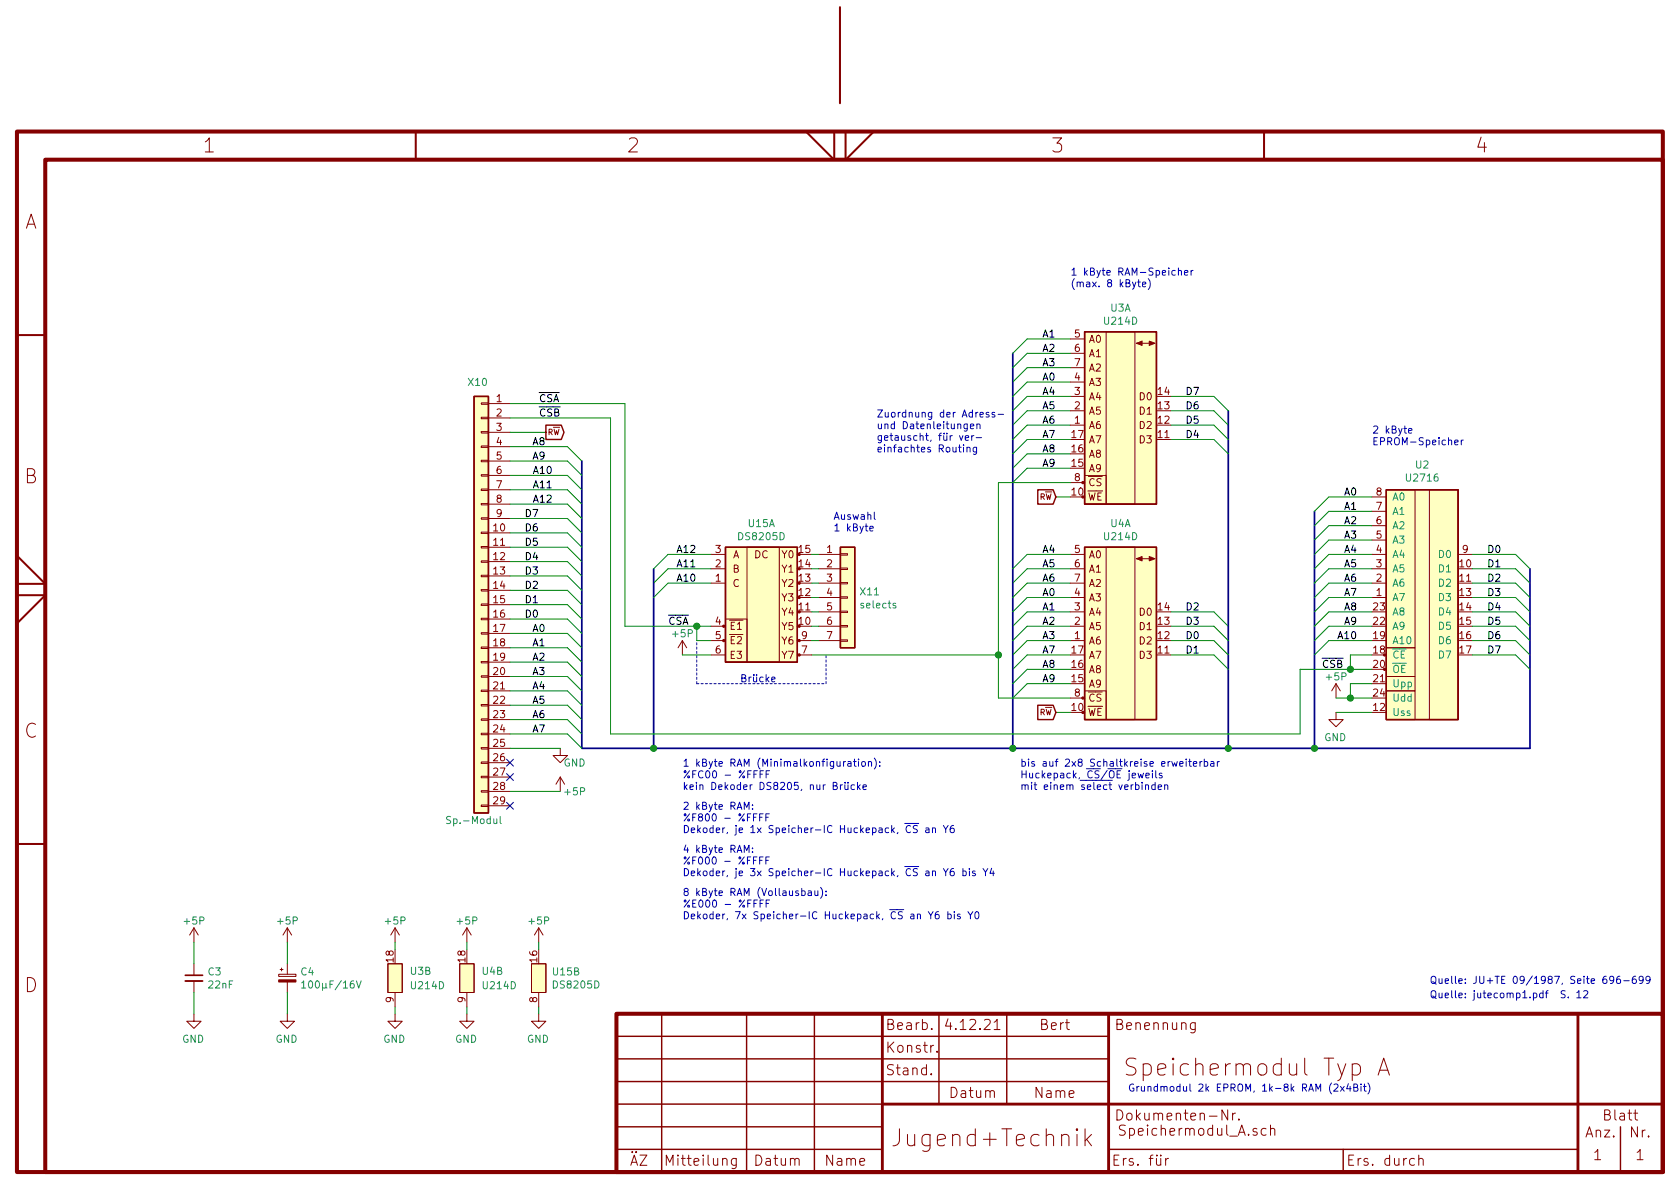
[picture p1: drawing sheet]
<svg xmlns="http://www.w3.org/2000/svg" width="297mm" height="210mm" viewBox="0 0 297 210" stroke-linecap="round" stroke-linejoin="round" font-family="sans-serif">
<path d="M3 23.3h291v184h-291zM8 28.2h286v179.1h-286zM109 179.3h185v28h-185z" fill="none" stroke="#840000" stroke-width=".71"/>
<path d="M148.5 1.3v17M73.5 23.3v4.9M142.5 23.3l5 5v-5M149.5 23.3v5l5-5M223.5 23.3v5M3 59.3h5M3 98.3l5 4.9h-5M3 105.3h5l-5 5M3 149.2h5" fill="none" stroke="#840000" stroke-width=".36"/>
<g fill="none" stroke="#840000" stroke-width=".18">
<path d="M189.2 59.9h2.6M195.6 58.7h5.1v30.4h-5.1zM85.1 78.9h1.3v.2h-1.3zM85.1 76.3h1.3v.3h-1.3zM85.1 73.8h1.3v.2h-1.3zM85.1 71.2h1.3v.3h-1.3zM86.4 71.4h3.8M86.4 73.9h3.8M86.4 76.4h3.8M86.4 79h3.8M189.2 75.2h2.6M189.2 72.6h2.6"/>
<path d="M189.2 70.1h2.6M189.2 67.6h2.6M189.2 62.5h2.6M189.2 65h2.6M201.9 60.7h1.3M85.1 81.4h1.3v.3h-1.3zM85.1 99.2h1.3v.2h-1.3zM85.1 96.6h1.3v.3h-1.3zM85.1 94.1h1.3v.3h-1.3zM85.1 91.6h1.3v.2h-1.3zM85.1 89h1.3v.3h-1.3zM85.1 86.5h1.3v.2h-1.3z"/>
<path d="M85.1 83.9h1.3v.3h-1.3zM86.4 94.2h3.8M86.4 96.8h3.8M86.4 99.3h3.8M86.4 81.5h3.8M86.4 84.1h3.8M86.4 86.6h3.8M86.4 89.1h3.8M86.4 91.7h3.8M125.7 98h2.6M132.1 96.8h5.7v20.3h-5.7zM144.8 98h3.8"/>
<path d="M148.6 97.9h1.3v.3h-1.3zM189.2 98h2.6M189.2 85.3h2.6M191.8 84.1h3.8v5h-3.8zM195.6 96.8h5.1v30.4h-5.1zM201.9 98.8h1.3M242.6 98h2.5M242.6 95.5h2.5M242.6 93h2.5M242.6 90.4h2.5M242.6 87.9h2.5M245.1 86.6h5.1v27.9h-5.1z"/>
<path d="M252.7 86.6h5.1v40.6h-5.1zM257.8 98h2.5M85.1 111.9h1.3v.2h-1.3zM85.1 114.4h1.3v.3h-1.3zM85.1 117h1.3v.2h-1.3zM85.1 119.5h1.3v.3h-1.3zM85.1 109.3h1.3v.3h-1.3zM85.1 104.3h1.3v.2h-1.3zM85.1 101.7h1.3v.3h-1.3zM85.1 106.8h1.3v.3h-1.3zM86.4 101.8h3.8M86.4 104.4h3.8"/>
<path d="M86.4 106.9h3.8M86.4 109.5h3.8M86.4 112h3.8M86.4 114.5h3.8M86.4 117.1h3.8M86.4 119.6h3.8M120.6 113.3l.8 1.2M120.6 113.3v2.5M120.6 113.3l-.7 1.2M125.7 100.6h2.6M125.7 103.1h2.6M125.7 110.7h2.6"/>
<path d="M125.7 113.3h2.6M125.7 115.8h2.6M128.3 109.5h3.8v7.6h-3.8zM141 113.3h2.5M141 115.8h2.5M144.8 100.6h3.8M144.8 103.1h3.8M144.8 105.7h3.8M144.8 108.2h3.8M144.8 110.7h3.8M144.8 113.3h3.8M148.6 110.6h1.3v.3h-1.3z"/>
<path d="M148.6 113.2h1.3v.2h-1.3zM148.6 108.1h1.3v.2h-1.3zM148.6 103h1.3v.2h-1.3zM148.6 100.5h1.3v.2h-1.3zM148.6 105.5h1.3v.3h-1.3zM189.2 100.6h2.6M189.2 103.1h2.6M189.2 105.7h2.6M189.2 108.2h2.6M189.2 110.7h2.6M189.2 113.3h2.6M242.6 100.6h2.5"/>
<path d="M242.6 103.1h2.5M242.6 105.7h2.5M245.1 119.6h5.1v2.6h-5.1zM245.1 114.5h5.1v5.1h-5.1zM85.1 134.7h1.3v.3h-1.3zM85.1 137.3h1.3v.2h-1.3zM85.1 139.8h1.3v.3h-1.3zM85.1 122h1.3v.3h-1.3zM85.1 124.6h1.3v.2h-1.3zM85.1 127.1h1.3v.3h-1.3zM85.1 129.7h1.3v.2h-1.3zM85.1 132.2h1.3v.3h-1.3z"/>
<path d="M86.4 122.2h3.8M86.4 124.7h3.8M86.4 127.2h3.8M86.4 129.8h3.8M86.4 132.3h3.8M86.4 134.9h3.8M86.4 137.4h3.8M86.4 139.9h3.8M99.1 132.3v1.3h-1.3l1.3 1.3 1.2-1.3h-1.2M99.1 137.4l.7 1.3M99.1 137.4v2.5M99.1 137.4l-.8 1.3"/>
<path d="M189.2 123.4h2.6M191.8 122.2h3.8v5h-3.8zM236.2 126v1.2h-1.3l1.3 1.3 1.3-1.3h-1.3M236.2 120.9l.8 1.3M236.2 120.9v2.5M236.2 120.9l-.7 1.3M245.1 122.2h5.1v5h-5.1zM85.1 142.4h1.3v.2h-1.3zM86.4 142.5h3.8M34.3 179.3v1.3h-1.3l1.3 1.3 1.3-1.3h-1.3M34.3 164.1v2.5M34.3 170.4v2.1"/>
<path d="M34.3 173.5v2M34.3 164.1l.8 1.2M34.3 164.1l-.8 1.2M49.3 172.3h3v.4h-3zM49.5 171.4h.5M49.8 171.2v.5M50.8 179.3v1.3h-1.3l1.3 1.3 1.3-1.3h-1.3M50.8 164.1l.8 1.2M50.8 164.1v2.5M50.8 170.4v1.9M50.8 173.7v1.8M50.8 164.1l-.8 1.2"/>
<path d="M68.6 170.4h2.5v5.1h-2.5zM69.8 179.3v1.3h-1.2l1.2 1.3 1.3-1.3h-1.3M69.8 164.1l.8 1.2M69.8 164.1v2.5M69.8 175.5v2.5M69.8 164.1l-.7 1.2M81.3 170.4h2.5v5.1h-2.5zM82.5 179.3v1.3h-1.2l1.2 1.3 1.3-1.3h-1.3M82.5 164.1l.8 1.2M82.5 164.1v2.5M82.5 175.5v2.5M82.5 164.1l-.7 1.2"/>
<path d="M94 170.4h2.5v5.1h-2.5zM95.2 179.3v1.3h-1.2l1.2 1.3 1.3-1.3h-1.3M95.2 164.1l.8 1.2M95.2 164.1v2.5M95.2 175.5v2.5M95.2 164.1l-.7 1.2M164.6 189.9l.1 .1-.1 .1v-.2v.2M164.7 181.9v.2l-.1-.1 .1-.1v.2M165.7 185.9v.2M175.8 182.1h1M191.8 199.6v3M211.3 180.8v1.5a.5 .5 0 0 1-.8 .3"/>
<path d="M211.3 180.9l-.5-.1-.3 .4v.7l.3 .2 .5-.1M217.1 196.3v1.8l-1-1.8v1.8M217.9 196.8v1.3M218.4 196.8l-.3 .1-.2 .3M219 197.9v.2M223.9 199.6l-.2-.1a.56 .56 0 0 0-.7 .4v.5a.56 .56 0 0 0 .7 .4l.2-.1M224.6 199.7a.44 .44 0 0 1 .8 .1v1M224.6 199v1.8M239.1 188.3a.96 .96 0 0 1 1.3 .1l.1 .3v.8l-.1 .3a.96 .96 0 0 1-1.3 .2M243.7 190.1l1-3 1 3M243.9 189.2h1.5M130.2 204.8v1.5a.49 .49 0 0 1-.8 .3"/>
<path d="M130.2 204.9l-.2-.1a.56 .56 0 0 0-.7 .4v.5a.56 .56 0 0 0 .7 .4l.2-.1M192.1 201.5l.9 1.1M193 200.6l-1.2 1.1M206.1 204.8v1.3M206.6 204.8l-.3 .1-.2 .3M250.9 205l.2-.2 .4 .1 .1 1.2M250.9 204.3v1.8"/>
</g>
<g fill="none" stroke="#840000" stroke-width=".25">
<path d="M191.8 58.7h12.7v30.4h-12.7zM83.8 70.1h2.6v73.7h-2.6zM96.5 75.2h2.7l.5 1.2-.5 1.3h-2.7zM128.3 96.8h12.7v20.3h-12.7zM148.6 96.8h2.5v17.7h-2.5zM183.5 86.6h2.7l.5 1.3-.5 1.2h-2.7zM191.8 96.8h12.7v30.4h-12.7zM245.1 86.6h12.7v40.6h-12.7zM183.5 124.7h2.7l.5 1.3-.5 1.2h-2.7zM117 179.3v28M132 179.3v28M144 179.3v28"/>
<path d="M166 179.3v15.9M178 179.3v15.9M109 183.3h87M109 187.2h87M109 191.3h87M109 199.3h47M109 195.2h47M286.5 199.3v8M109 203.2h47M196 203.2h83M237.5 203.2v4.1"/>
</g>
<path d="M156 179.3v28M196 179.3v28M279 179.3v28M156 195.2h138" fill="none" stroke="#840000" stroke-width=".51"/>
<path d="M32.8 173.5h3" fill="none" stroke="#840000" stroke-width=".33"/>
<path d="M32.8 172.5h3" fill="none" stroke="#840000" stroke-width=".3"/>
<g fill="#ffffc2" stroke="#ffffc2" stroke-width=".18">
<path d="M148.6 96.8h2.5v17.7h-2.5z"/>
<path d="M94 170.4h2.5v5.1h-2.5z"/>
<path d="M191.8 58.7h12.7v30.4h-12.7z"/>
<path d="M191.8 96.8h12.7v30.4h-12.7z"/>
<path d="M68.6 170.4h2.5v5.1h-2.5z"/>
<path d="M81.3 170.4h2.5v5.1h-2.5z"/>
<path d="M128.3 96.8h12.7v20.3h-12.7z"/>
<path d="M83.8 70.1h2.6v73.7h-2.6z"/>
<path d="M245.1 86.6h12.7v40.6h-12.7z"/>
</g>
<path d="M158.4 106.7h-.3l-.2 .2v.1l.5 .2v.3h-.5M79.7 144.4h-.5l-.2 .1-.1 .2 .2 .2 .5 .2 .1 .3-.3 .2h-.5M88.4 144.4v1.1l.2 .1M53.3 173.8l.4-.3v1.2M53.3 174.7h.8M63 173.5l.4 1.2 .5-1.2" fill="none" stroke="#008484" stroke-width=".18"/>
<g fill="#840000" stroke="#840000" stroke-width=".18">
<path d="M200.9 60.7l1-.4v.8z"/>
<path d="M203.2 60.3l1 .4-1 .4z"/>
<path d="M200.9 98.8l1-.4v.8z"/>
<path d="M203.2 98.4l1 .4-1 .4z"/>
<path d="M49.3 173.3h3v.4h-3z"/>
<circle cx="191.5" cy="85.3" r=".2"/>
<circle cx="191.5" cy="123.4" r=".2"/>
<circle cx="128" cy="113.3" r=".2"/>
<circle cx="128" cy="110.7" r=".2"/>
<circle cx="141.3" cy="115.8" r=".2"/>
<circle cx="141.3" cy="113.3" r=".2"/>
</g>
<path d="M123.2 120.9v-7.6M123.2 120.9h22.8M146 120.9v-5.1" fill="none" stroke="#0000c2" stroke-width=".18" stroke-dasharray=".4 .4"/>
<path d="M179.1 62.5v69.8M217.2 72.6v59.7M102.9 81.5v50.8h167.6v-31.7M232.4 90.4v41.9M115.6 100.6v31.7" fill="none" stroke="#000084" stroke-width=".3"/>
<g fill="none" stroke="#008400" stroke-width=".18">
<path d="M189.2 59.9h-7.6l-2.5 2.6M90.2 73.9h17.7v55.9h122v-11.4h12.7M90.2 71.4h20.3v39.3h15.2M90.2 76.4h6.3M90.2 79h10.1l2.6 2.5M189.2 77.7h-7.6l-2.5 2.6M189.2 70.1h-7.6l-2.5 2.5M189.2 72.6h-7.6l-2.5 2.6M189.2 75.2h-7.6l-2.5 2.5M189.2 67.6h-7.6l-2.5 2.5M189.2 65h-7.6l-2.5 2.6M189.2 62.5h-7.6l-2.5 2.5"/>
<path d="M207 77.7h7.6l2.6 2.6M207 70.1h7.6l2.6 2.5M207 72.6h7.6l2.6 2.6M207 75.2h7.6l2.6 2.5M90.2 96.8h10.1l2.6 2.5M90.2 94.2h10.1l2.6 2.6M90.2 84.1h10.1l2.6 2.5M90.2 81.5h10.1l2.6 2.6M90.2 89.1h10.1l2.6 2.6M90.2 91.7h10.1l2.6 2.5M90.2 99.3h10.1l2.6 2.5M90.2 86.6h10.1l2.6 2.5"/>
<path d="M125.7 98h-7.6l-2.5 2.6M143.5 98h1.3M186.7 87.9h2.5M189.2 85.3h-12.7v38.1h12.7M189.2 98h-7.6l-2.5 2.6M189.2 80.3h-7.6l-2.5 2.5M189.2 82.8h-7.6l-2.5 2.5M242.6 98h-7.7l-2.5 2.6M242.6 87.9h-7.7l-2.5 2.5M242.6 95.5h-7.7l-2.5 2.5M242.6 90.4h-7.7l-2.5 2.6M242.6 93h-7.7l-2.5 2.5"/>
<path d="M260.3 98h7.7l2.5 2.6M90.2 109.5h10.1l2.6 2.5M90.2 114.5h10.1l2.6 2.6M90.2 119.6h10.1l2.6 2.6M90.2 101.8h10.1l2.6 2.6M90.2 104.4h10.1l2.6 2.5M90.2 106.9h10.1l2.6 2.6M90.2 112h10.1l2.6 2.5M90.2 117.1h10.1l2.6 2.5M120.6 115.8h5.1M123.2 110.7v2.6h2.5M125.7 103.1h-7.6l-2.5 2.6"/>
<path d="M125.7 100.6h-7.6l-2.5 2.5M143.5 115.8h33M143.5 103.1h1.3M143.5 100.6h1.3M143.5 113.3h1.3M143.5 108.2h1.3M143.5 110.7h1.3M143.5 105.7h1.3M189.2 115.8h-7.6l-2.5 2.6M189.2 118.4h-7.6l-2.5 2.5M189.2 103.1h-7.6l-2.5 2.6M189.2 100.6h-7.6l-2.5 2.5"/>
<path d="M189.2 113.3h-7.6l-2.5 2.5M189.2 108.2h-7.6l-2.5 2.5M189.2 110.7h-7.6l-2.5 2.6M189.2 105.7h-7.6l-2.5 2.5M207 115.8h7.6l2.6 2.6M207 113.3h7.6l2.6 2.5M207 108.2h7.6l2.6 2.5M207 110.7h7.6l2.6 2.6M242.6 115.8h-3.8v2.6M242.6 103.1h-7.7l-2.5 2.6M242.6 100.6h-7.7l-2.5 2.5M242.6 113.3h-7.7l-2.5 2.5"/>
<path d="M242.6 108.2h-7.7l-2.5 2.5M242.6 110.7h-7.7l-2.5 2.6M242.6 105.7h-7.7l-2.5 2.5M260.3 115.8h7.7l2.5 2.6M260.3 103.1h7.7l2.5 2.6M260.3 100.6h7.7l2.5 2.5M260.3 113.3h7.7l2.5 2.5M260.3 108.2h7.7l2.5 2.5M260.3 110.7h7.7l2.5 2.6M260.3 105.7h7.7l2.5 2.5M90.2 129.8h10.1l2.6 2.5M90.2 139.9h8.9"/>
<path d="M90.2 132.3h8.9M90.2 127.2h10.1l2.6 2.6M90.2 124.7h10.1l2.6 2.5M90.2 122.2h10.1l2.6 2.5M186.7 126h2.5M189.2 120.9h-7.6l-2.5 2.5M236.2 123.4h6.4M236.2 126h6.4M242.6 120.9h-3.8v2.5M34.3 166.6v3.8M34.3 175.5v3.8M50.8 166.6v3.8"/>
<path d="M50.8 175.5v3.8M69.8 166.6v1.3M69.8 178v1.3M82.5 166.6v1.3M82.5 178v1.3M95.2 166.6v1.3M95.2 178v1.3"/>
</g>
<g fill="none" stroke="#0000c2" stroke-width=".18">
<path d="M201.1 49.9h.5M201.3 49.4v1.1l.3 .2M202 50.3l.6-.1-.1-.3h-.3l-.2 .2 .1 .6h.4M203 49.3a1.47 1.47 0 0 1 0 1.9M207.8 47.9l-.4-.1-.2 .3 .1 .5h.5M208.4 47.9l.1-.1 .3 .1 .1 .8M208.4 47.4v1.3M209.4 48.2l.6-.1v-.2l-.4-.1-.2 .2 .1 .6h.5M210.6 47.8v.9M210.9 47.8l-.2 .1-.1 .2M169.6 77l.4 .9 .3-.9M170.4 78.7v.1"/>
<path d="M170.4 79.1v.8M170.7 77.4l.6-.1-.1-.2-.4-.1-.1 .2v.6h.5M171 79.2l.1-.1h.3l.1 .8M171 79.1v.8M171 75v1.1l-.2 .1h-.3M171 75h-.3l-.3 .2 .1 .6h.5M171.6 75.4l.6-.1-.1-.3h-.3l-.2 .2v.6h.5M171.8 77v.9M172.2 77l-.4 .3M172.6 77.4h1M172.7 79.1v1l-.3 .3-.3-.1M172.7 79.1h-.4l-.2 .2 .1 .6h.5"/>
<path d="M172.7 75.1l.2-.1h.3l.1 .8M172.7 75v.8M173.3 73.3l.6-.1-.1-.2-.3-.1-.2 .2v.6h.5M174.8 73l-.3-.1-.2 .2 .1 .2 .4 .1v.3h-.5M175.9 73l-.3-.1-.2 .2v.2l.5 .1v.3h-.5M176.5 73.3h.9M249 76.2l.7-.1-.1-.3h-.4l-.2 .1 .1 .6h.5M257.2 78.2l.6-.1v-.2l-.4-.1-.2 .2 .1 .6h.5M258.4 77.8v.9M258.7 77.8l-.2 .1-.1 .1M153.8 93.5l.6-.1-.1-.3h-.3l-.2 .1v.6h.5M154.6 90.6v1.1l.2 .1"/>
<path d="M134.4 136.9h.4M135 136.3h-.6v1.3M135.5 136.9h.4M136.1 136.3h-.6v1.3M136.4 120.1l.6-.1v-.2l-.4-.1-.2 .2 .1 .6h.5M147.3 139l.6-.1v-.4l-.6-.2v1.3h.5l.3-.2v-.2l-.3-.2M148.6 138.8v.8M148.9 138.8l-.3 .2M149.4 138.8v.8h.3l.2-.1M149.4 138.3v.2M149.9 134.7h.5l.1 .8M149.9 138.3v.2"/>
<path d="M149.9 138.8v.8M150.5 135h-.5l-.1 .2 .1 .3h.5M150.9 134.7h.5M151.1 134.2v1.1l.3 .2M151.1 138.8h-.4l-.2 .2 .1 .6h.5M151.6 138.3v1.3M151.7 139.1l.4 .5M151.8 134.2v.2M151.8 134.7v.8M152.1 138.8l-.5 .5M152.5 134.7h.3l.2 .1v.5l-.1 .2h-.3l-.2-.1-.1-.5zM152.6 139.2l.6-.1-.1-.3h-.3l-.2 .2 .1 .6h.4"/>
<path d="M153.5 134.8l.2-.1h.3l.1 .8M153.5 134.7v.8M154.6 134.1a1.47 1.47 0 0 1 0 1.9M155.5 135.4v.1M155.5 134.7v.1M201.2 136.7l.2 .9 .3-.6 .2 .6 .3-.9M201.9 138.3v.2M201.9 138.8v.8M202.5 138.9l.2-.1h.3l.1 .8M202.5 138.8v.8M202.6 137.1l.6-.1-.1-.2-.3-.1-.2 .2 .1 .6h.4M203.8 136.3v.1"/>
<path d="M203.8 136.7v.9M204.2 138.8h-.3l-.3 .2 .2 .6h.4M204.2 138.3v1.3M204.3 136.3v1.1l.2 .2M204.8 139.2l.6-.1-.1-.3h-.3l-.2 .2v.6h.5M205.4 136.8l-.3-.1-.1 .2v.2l.4 .1v.3h-.4M205.9 138.9l.2-.1h.3l.1 .8M205.9 138.8v.8M208.6 135.1l.6-.1-.1-.3h-.3l-.2 .1v.7h.5M209.7 134.2v.2M209.7 134.7v.8M210.2 134.7h.4"/>
<path d="M210.3 134.2v1.1l.3 .2M211 135.1l.6-.1v-.3h-.4l-.2 .1 .1 .7h.5M212.2 134.7v.8M212.5 134.7h-.2l-.1 .2M212.9 134.7h.4l.2 .2-.1 .6h-.5M212.9 134.2v1.3M214.1 134.7h.5v.8M214.6 135h-.4l-.2 .2 .2 .3h.4M215.2 134.7v.8M215.6 134.7l-.4 .2M131.6 143.1v-1.2l.4 .9 .4-.9v1.2M131.6 150.7v-1.2l.4 .9 .4-.9v1.2"/>
<path d="M133 143v.1M133 142.3v.2M133 150.6v.1M133 150v.1M134.3 144.5h.4M134.3 152.1h.4M134.4 159.8h.4M134.9 143.9h-.6v1.3M134.9 151.5h-.6v1.3M135 159.2h-.6v1.2M135.4 144.5h.4M135.4 152.1h.4"/>
<path d="M135.5 159.8h.4M136 143.9h-.6v1.3M136 151.5h-.6v1.3M136.1 159.2h-.6v1.2M141.8 157.6l.3-.1 .3 .3-.2 .5h-.4M142.9 157.6h.5l.1 .8M143.5 157.8l-.5 .1-.2 .2 .1 .2h.6M144.1 157.5v.8l.3 .1 .2-.2M144.6 157.5v.9M145.1 156.9a1.47 1.47 0 0 1 0 1.9M146 158.2v.2M146 157.6v.1"/>
<path d="M160 145.6h2.4M161 146.1a.6 .6 0 0 0-.8 .4 .6 .6 0 0 0 .6 .7l.2-.1M162.2 146h-.5l-.2 .1v.2l.1 .2 .5 .2 .1 .3-.2 .2h-.5M163.7 146.5h.5l.1 .7M164.3 146.7l-.5 .1-.1 .1v.3h.6M164.9 146.5l.1-.1 .4 .1v.7M164.9 146.4v.8M166.8 146l.4 .6 .4-.6M166.8 153.6l.4 .6 .4-.6M167.2 146.6v.6M167.2 154.2v.7M168.6 146h-.2a.79 .79 0 0 0-.2 1.2l.5-.1v-.5l-.5-.1-.2 .2"/>
<path d="M168.6 153.6h-.2a.79 .79 0 0 0-.2 1.3l.5-.2v-.5l-.5-.1-.2 .2M170.3 154.1l.3-.1 .2 .2-.1 .6h-.4M170.3 153.6v1.3M171.4 153.6v.1M171.4 154v.9M172.4 154.1l-.3-.1-.2 .2 .1 .2 .4 .1v.3h-.5M173.8 153.6l.4 .6 .5-.6M174.2 154.2v.7M175.3 153.5l-.3 .9h.8M175.6 154v.9M164.1 161.2l.5 .7 .4-.7M164.6 161.9v.6"/>
<path d="M165.9 161.2l-.3 .1a.87 .87 0 0 0 0 1.2l.4-.1v-.6l-.4-.1-.2 .2M167.6 161.7l.3-.1 .3 .3-.1 .5h-.5M167.6 161.2v1.3M168.7 161.2v.1M168.7 161.6v.9M169.7 161.7l-.2-.1-.2 .2v.2l.4 .1v.3h-.4M171.1 161.2l.5 .7 .4-.7M171.6 161.9v.6M172.5 161.3l.2-.1a.69 .69 0 0 1 .4 .6 .69 .69 0 0 1-.4 .7 .83 .83 0 0 1-.2-1.2zM276.7 175.3l-.4-.1-.2 .1v.4l.5 .2 .1 .3-.2 .2h-.5M277.3 176.3v.1M278.8 175.5l.4-.3v1.2"/>
<path d="M278.8 176.4h.7M280 175.3l.5-.1 .2 .3-.7 .9h.7M284 172.6h-.2a.79 .79 0 0 0-.2 1.3h.4l.1-.5-.2-.3h-.3l-.2 .3M285.3 173.2l-.2 .2h-.3l-.2-.2 .1-.4 .1-.2h.3l.2 .3a.97 .97 0 0 1-.2 1h-.4M286.4 172.6l-.3 .1a.87 .87 0 0 0 0 1.2l.4-.1v-.6l-.4-.1-.3 .3M287.1 173.4h1M289.2 172.6l-.4 .2-.2 .4v.6l.2 .1h.4l.1-.2-.1-.5-.4-.1-.2 .3M290.5 173.2l-.2 .2h-.4l-.1-.2 .1-.4 .1-.2h.3l.2 .3a.97 .97 0 0 1-.2 1h-.4M291.7 173.2l-.2 .2h-.4l-.1-.2 .1-.5 .4-.1 .2 .2a.87 .87 0 0 1-.3 1.1h-.3M235.4 191.5a1.47 1.47 0 0 0 0 1.9M235.9 191.8l.4-.1 .3 .3-.1 .2-.7 .8h.8M237 192.1l.7 .9"/>
<path d="M237.7 192.1l-.7 .9M238.7 192.1v.9M239.4 192.3l.5-.1 .1-.2v-.2l-.6-.1v1.3h.5l.2-.3v-.2l-.3-.2M240.6 191.7v.1M240.6 192.1v.9M241.1 192.1h.5M241.2 191.7v1.1l.4 .2M241.9 191.5a1.47 1.47 0 0 1 0 1.9"/>
</g>
<g fill="#008400" stroke="#008400" stroke-width=".25">
<circle cx="115.6" cy="132.3" r=".51"/>
<circle cx="123.2" cy="110.7" r=".51"/>
<circle cx="238.8" cy="118.4" r=".51"/>
<circle cx="176.5" cy="115.8" r=".51"/>
<circle cx="232.4" cy="132.3" r=".51"/>
<circle cx="217.2" cy="132.3" r=".51"/>
<circle cx="238.8" cy="123.4" r=".51"/>
<circle cx="179.1" cy="132.3" r=".51"/>
</g>
<path d="M89.6 136.8l1.2 1.2M89.6 134.3l1.2 1.2M90.8 136.8l-1.2 1.2M90.8 134.3l-1.2 1.2M89.6 141.9l1.2 1.2M90.8 141.9l-1.2 1.2" fill="none" stroke="#000084" stroke-width=".18"/>
<text font-size="4.2" fill="#0000c2" x="198.5" y="190.3">Speichermodul Typ A</text>
<text font-size="4.2" fill="#840000" x="159" y="202.8">Jugend+Technik</text>
<g font-size="3.5" fill="#840000">
<text x="36" y="27">1</text>
<text x="111" y="27">2</text>
<text x="186" y="27">3</text>
<text x="261" y="27">4</text>
<text x="4.3" y="40.5">A</text>
<text x="4.3" y="85.5">B</text>
<text x="4.3" y="130.5">C</text>
<text x="4.3" y="175.5">D</text>
</g>
<g font-size="2.5" fill="#840000">
<text x="156.5" y="182.1">Bearb.</text>
<text x="167.8" y="182.1">4.12.21</text>
<text x="184" y="182.1">Bert</text>
<text x="197" y="182.1">Benennung</text>
<text x="156.5" y="190.1">Stand.</text>
<text x="156.5" y="186.2">Konstr.</text>
<text x="168.1" y="194.2">Datum</text>
<text x="183.1" y="194.2">Name</text>
<text x="197" y="198.1">Dokumenten-Nr.</text>
<text x="197.5" y="200.8">Speichermodul_A.sch</text>
<text x="280.4" y="201.1">Anz.</text>
<text x="283.7" y="198.1">Blatt</text>
<text x="288.3" y="201.1">Nr.</text>
<text x="111.3" y="206.1">ÄZ</text>
<text x="118.1" y="206.1">Mitteilung</text>
<text x="133.6" y="206.1">Datum</text>
<text x="146.1" y="206.1">Name</text>
<text x="196.5" y="206.1">Ers. für</text>
<text x="238" y="206.1">Ers. durch</text>
<text x="281.8" y="205.2">1</text>
<text x="289.3" y="205.2">1</text>
</g>
<g font-size="1.8" fill="#0000c2">
<text x="189.2" y="48.7">1 kByte RAM-Speicher</text>
<text x="189.2" y="50.8">(max. 8 kByte)</text>
<text x="154.9" y="73.8">Zuordnung der Adress-</text>
<text x="154.9" y="75.9">und Datenleitungen</text>
<text x="154.9" y="77.9">getauscht, für ver-</text>
<text x="242.6" y="76.7">2 kByte</text>
<text x="154.9" y="80">einfachtes Routing</text>
<text x="242.6" y="78.7">EPROM-Speicher</text>
<text x="147.3" y="91.9">Auswahl</text>
<text x="147.3" y="94">1 kByte</text>
<text x="130.8" y="120.6">Brücke</text>
<text x="120.6" y="135.6">1 kByte RAM (Minimalkonfiguration):</text>
<text x="120.6" y="137.6">%FC00 - %FFFF</text>
<text x="180.3" y="135.6">bis auf 2x8 Schaltkreise erweiterbar</text>
<text x="180.3" y="137.6">Huckepack, CS/OE jeweils</text>
<text x="120.6" y="143.2">2 kByte RAM:</text>
<text x="120.6" y="139.7">kein Dekoder DS8205, nur Brücke</text>
<text x="180.3" y="139.7">mit einem select verbinden</text>
<text x="120.6" y="145.3">%F800 - %FFFF</text>
<text x="120.6" y="147.3">Dekoder, je 1x Speicher-IC Huckepack, CS an Y6</text>
<text x="120.6" y="150.8">4 kByte RAM:</text>
<text x="120.6" y="152.9">%F000 - %FFFF</text>
<text x="120.6" y="154.9">Dekoder, je 3x Speicher-IC Huckepack, CS an Y6 bis Y4</text>
<text x="120.6" y="158.4">8 kByte RAM (Vollausbau):</text>
<text x="120.6" y="160.5">%E000 - %FFFF</text>
<text x="120.6" y="162.6">Dekoder, 7x Speicher-IC Huckepack, CS an Y6 bis Y0</text>
<text x="252.7" y="174">Quelle: JU+TE 09/1987, Seite 696-699</text>
<text x="252.7" y="176.5">Quelle: jutecomp1.pdf S. 12</text>
<text x="199.4" y="193">Grundmodul 2k EPROM, 1k-8k RAM (2x4Bit)</text>
</g>
<g font-size="1.8">
<text x="184.4" y="59.7">A1</text>
<text x="184.4" y="62.2">A2</text>
<text x="184.4" y="64.8">A3</text>
<text x="95.2" y="71.1">CSA</text>
<text x="184.4" y="69.8">A4</text>
<text x="184.4" y="67.3">A0</text>
<text x="209.5" y="69.8">D7</text>
<text x="95.2" y="73.7">CSB</text>
<text x="184.4" y="72.4">A5</text>
<text x="184.4" y="74.9">A6</text>
<text x="184.4" y="77.5">A7</text>
<text x="209.5" y="72.4">D6</text>
<text x="209.5" y="74.9">D5</text>
<text x="209.5" y="77.5">D4</text>
<text x="94.3" y="81.3">A9</text>
<text x="94.3" y="78.7">A8</text>
<text x="94.5" y="83.8">A10</text>
<text x="184.4" y="82.5">A9</text>
<text x="184.4" y="80">A8</text>
<text x="94.5" y="88.9">A12</text>
<text x="94.5" y="86.4">A11</text>
<text x="237.8" y="87.6">A0</text>
<text x="92.7" y="94">D6</text>
<text x="92.7" y="91.4">D7</text>
<text x="237.8" y="90.2">A1</text>
<text x="237.8" y="92.7">A2</text>
<text x="237.8" y="95.2">A3</text>
<text x="92.7" y="101.6">D3</text>
<text x="92.7" y="99.1">D4</text>
<text x="92.7" y="96.5">D5</text>
<text x="119.9" y="97.8">A12</text>
<text x="119.9" y="100.3">A11</text>
<text x="184.4" y="97.8">A4</text>
<text x="184.4" y="100.3">A5</text>
<text x="237.8" y="97.8">A4</text>
<text x="237.8" y="100.3">A5</text>
<text x="262.9" y="97.8">D0</text>
<text x="262.9" y="100.3">D1</text>
<text x="92.7" y="106.7">D1</text>
<text x="92.7" y="104.1">D2</text>
<text x="119.9" y="102.9">A10</text>
<text x="184.4" y="107.9">A1</text>
<text x="184.4" y="102.9">A6</text>
<text x="184.4" y="105.4">A0</text>
<text x="209.5" y="107.9">D2</text>
<text x="237.8" y="102.9">A6</text>
<text x="237.8" y="105.4">A7</text>
<text x="237.8" y="107.9">A8</text>
<text x="262.9" y="102.9">D2</text>
<text x="262.9" y="107.9">D4</text>
<text x="262.9" y="105.4">D3</text>
<text x="92.7" y="109.2">D0</text>
<text x="94.3" y="111.8">A0</text>
<text x="118.1" y="110.5">CSA</text>
<text x="184.4" y="110.5">A2</text>
<text x="184.4" y="113">A3</text>
<text x="209.5" y="110.5">D3</text>
<text x="209.5" y="113">D0</text>
<text x="236.8" y="113">A10</text>
<text x="237.8" y="110.5">A9</text>
<text x="262.9" y="113">D6</text>
<text x="262.9" y="110.5">D5</text>
<text x="94.3" y="114.3">A1</text>
<text x="94.3" y="116.8">A2</text>
<text x="94.3" y="119.4">A3</text>
<text x="184.4" y="115.6">A7</text>
<text x="184.4" y="118.1">A8</text>
<text x="209.5" y="115.6">D1</text>
<text x="233.7" y="118.1">CSB</text>
<text x="262.9" y="115.6">D7</text>
<text x="94.3" y="121.9">A4</text>
<text x="94.3" y="124.5">A5</text>
<text x="184.4" y="120.6">A9</text>
<text x="94.3" y="127">A6</text>
<text x="94.3" y="129.5">A7</text>
</g>
<g font-size="1.8" fill="#840000">
<text x="190" y="59.7">5</text>
<text x="190" y="62.2">6</text>
<text x="190" y="64.8">7</text>
<text x="192.6" y="60.6">A0</text>
<text x="192.6" y="63.2">A1</text>
<text x="192.6" y="65.7">A2</text>
<text x="87.8" y="71.1">1</text>
<text x="190" y="69.8">3</text>
<text x="190" y="67.3">4</text>
<text x="192.6" y="68.2">A3</text>
<text x="192.6" y="70.8">A4</text>
<text x="201.4" y="70.8">D0</text>
<text x="204.8" y="69.8">14</text>
<text x="87.8" y="73.7">2</text>
<text x="87.8" y="76.2">3</text>
<text x="189.5" y="77.5">17</text>
<text x="190" y="74.9">1</text>
<text x="190" y="72.4">2</text>
<text x="192.6" y="73.3">A5</text>
<text x="192.6" y="75.9">A6</text>
<text x="201.4" y="73.3">D1</text>
<text x="201.4" y="75.9">D2</text>
<text x="204.8" y="77.5">11</text>
<text x="204.8" y="74.9">12</text>
<text x="204.8" y="72.4">13</text>
<text x="87.8" y="78.7">4</text>
<text x="87.8" y="81.3">5</text>
<text x="87.8" y="83.8">6</text>
<text x="189.5" y="82.5">15</text>
<text x="189.5" y="80">16</text>
<text x="192.6" y="78.4">A7</text>
<text x="192.6" y="80.9">A8</text>
<text x="192.6" y="83.5">A9</text>
<text x="201.4" y="78.4">D3</text>
<text x="87.8" y="86.4">7</text>
<text x="87.8" y="88.9">8</text>
<text x="189.5" y="87.6">10</text>
<text x="190" y="85.1">8</text>
<text x="192.3" y="88.5">WE</text>
<text x="192.5" y="86">CS</text>
<text x="243.4" y="87.6">8</text>
<text x="87.3" y="94">10</text>
<text x="87.8" y="91.4">9</text>
<text x="243.4" y="95.2">5</text>
<text x="243.4" y="92.7">6</text>
<text x="243.4" y="90.2">7</text>
<text x="87.3" y="96.5">11</text>
<text x="87.3" y="99.1">12</text>
<text x="87.3" y="101.6">13</text>
<text x="126.5" y="100.3">2</text>
<text x="126.5" y="97.8">3</text>
<text x="129.5" y="98.7">A</text>
<text x="129.5" y="101.3">B</text>
<text x="133.3" y="98.7">DC</text>
<text x="138.3" y="98.7">Y0</text>
<text x="138.3" y="101.3">Y1</text>
<text x="141.3" y="100.3">14</text>
<text x="141.3" y="97.8">15</text>
<text x="146.2" y="97.8">1</text>
<text x="146.2" y="100.3">2</text>
<text x="190" y="97.8">5</text>
<text x="190" y="100.3">6</text>
<text x="192.6" y="98.7">A0</text>
<text x="192.6" y="101.3">A1</text>
<text x="243.4" y="100.3">3</text>
<text x="243.4" y="97.8">4</text>
<text x="258.1" y="100.3">10</text>
<text x="258.6" y="97.8">9</text>
<text x="87.3" y="104.1">14</text>
<text x="87.3" y="106.7">15</text>
<text x="126.5" y="102.9">1</text>
<text x="129.5" y="103.8">C</text>
<text x="138.3" y="103.8">Y2</text>
<text x="138.3" y="106.3">Y3</text>
<text x="141.3" y="107.9">11</text>
<text x="141.3" y="105.4">12</text>
<text x="141.3" y="102.9">13</text>
<text x="146.2" y="102.9">3</text>
<text x="146.2" y="105.4">4</text>
<text x="146.2" y="107.9">5</text>
<text x="190" y="107.9">3</text>
<text x="190" y="105.4">4</text>
<text x="190" y="102.9">7</text>
<text x="192.6" y="103.8">A2</text>
<text x="192.6" y="106.3">A3</text>
<text x="204.8" y="107.9">14</text>
<text x="242.9" y="107.9">23</text>
<text x="243.4" y="105.4">1</text>
<text x="243.4" y="102.9">2</text>
<text x="258.1" y="102.9">11</text>
<text x="258.1" y="105.4">13</text>
<text x="258.1" y="107.9">14</text>
<text x="87.3" y="109.2">16</text>
<text x="87.3" y="111.8">17</text>
<text x="126.5" y="110.5">4</text>
<text x="126.5" y="113">5</text>
<text x="129.1" y="111.4">E1</text>
<text x="129.1" y="113.9">E2</text>
<text x="138.3" y="108.9">Y4</text>
<text x="138.3" y="111.4">Y5</text>
<text x="138.3" y="114">Y6</text>
<text x="141.3" y="110.5">10</text>
<text x="141.8" y="113">9</text>
<text x="146.2" y="110.5">6</text>
<text x="146.2" y="113">7</text>
<text x="190" y="113">1</text>
<text x="190" y="110.5">2</text>
<text x="192.6" y="108.9">A4</text>
<text x="192.6" y="111.4">A5</text>
<text x="192.6" y="114">A6</text>
<text x="201.4" y="108.9">D0</text>
<text x="201.4" y="111.4">D1</text>
<text x="201.4" y="114">D2</text>
<text x="204.8" y="113">12</text>
<text x="204.8" y="110.5">13</text>
<text x="242.9" y="113">19</text>
<text x="242.9" y="110.5">22</text>
<text x="258.1" y="110.5">15</text>
<text x="258.1" y="113">16</text>
<text x="87.3" y="114.3">18</text>
<text x="87.3" y="116.8">19</text>
<text x="87.3" y="119.4">20</text>
<text x="126.5" y="115.6">6</text>
<text x="129.1" y="116.5">E3</text>
<text x="138.3" y="116.5">Y7</text>
<text x="141.8" y="115.6">7</text>
<text x="189.5" y="118.1">16</text>
<text x="189.5" y="115.6">17</text>
<text x="192.6" y="116.5">A7</text>
<text x="192.6" y="119">A8</text>
<text x="201.4" y="116.5">D3</text>
<text x="204.8" y="115.6">11</text>
<text x="242.9" y="115.6">18</text>
<text x="242.9" y="118.1">20</text>
<text x="258.1" y="115.6">17</text>
<text x="87.3" y="121.9">21</text>
<text x="87.3" y="124.5">22</text>
<text x="189.5" y="125.7">10</text>
<text x="189.5" y="120.6">15</text>
<text x="190" y="123.2">8</text>
<text x="192.5" y="124.1">CS</text>
<text x="192.6" y="121.6">A9</text>
<text x="242.9" y="125.7">12</text>
<text x="242.9" y="120.6">21</text>
<text x="242.9" y="123.2">24</text>
<text x="87.3" y="127">23</text>
<text x="87.3" y="129.5">24</text>
<text x="192.3" y="126.6">WE</text>
<text x="87.3" y="132.1">25</text>
<text x="87.3" y="134.6">26</text>
<text x="87.3" y="137.2">27</text>
<text x="87.3" y="139.7">28</text>
<text x="87.3" y="142.2">29</text>
<text x="69.6" y="170.1" transform="rotate(-90 69.6 170.1)">18</text>
<text x="82.3" y="170.1" transform="rotate(-90 82.3 170.1)">18</text>
<text x="95" y="170.1" transform="rotate(-90 95 170.1)">16</text>
<text x="69.6" y="177.3" transform="rotate(-90 69.6 177.3)">9</text>
<text x="82.3" y="177.3" transform="rotate(-90 82.3 177.3)">9</text>
<text x="95" y="177.3" transform="rotate(-90 95 177.3)">8</text>
</g>
<g font-size="1.8" fill="#008484">
<text x="195.4" y="57.4">U214D</text>
<text x="196.4" y="55.1">U3A</text>
<text x="82.9" y="68.2">X10</text>
<text x="250.3" y="82.8">U2</text>
<text x="246.1" y="88.5">A0</text>
<text x="248.9" y="85.2">U2716</text>
<text x="130.8" y="95.5">DS8205D</text>
<text x="132.4" y="93.2">U15A</text>
<text x="195.4" y="95.5">U214D</text>
<text x="196.4" y="93.2">U4A</text>
<text x="246.1" y="93.6">A2</text>
<text x="246.1" y="91.1">A1</text>
<text x="246.1" y="101.2">A5</text>
<text x="246.1" y="98.7">A4</text>
<text x="246.1" y="96.1">A3</text>
<text x="254.5" y="101.2">D1</text>
<text x="254.5" y="98.7">D0</text>
<text x="152.2" y="105.3">X11</text>
<text x="152.3" y="107.6">selects</text>
<text x="246.1" y="106.3">A7</text>
<text x="246.1" y="103.8">A6</text>
<text x="254.5" y="103.8">D2</text>
<text x="254.5" y="106.3">D3</text>
<text x="119" y="112.7">+5P</text>
<text x="246.1" y="113.9">A10</text>
<text x="246.1" y="111.4">A9</text>
<text x="246.1" y="108.8">A8</text>
<text x="254.5" y="108.8">D4</text>
<text x="254.5" y="111.4">D5</text>
<text x="254.5" y="113.9">D6</text>
<text x="246.1" y="116.5">CE</text>
<text x="246.1" y="119">OE</text>
<text x="254.5" y="116.5">D7</text>
<text x="234.6" y="120.3">+5P</text>
<text x="246.1" y="121.5">Upp</text>
<text x="246.1" y="124.1">Udd</text>
<text x="234.1" y="131.1">GND</text>
<text x="246.1" y="126.6">Uss</text>
<text x="99.6" y="135.6">GND</text>
<text x="100" y="140.6">+5P</text>
<text x="79.5" y="145.7">Sp.-Modul</text>
<text x="32.7" y="163.5">+5P</text>
<text x="49.2" y="163.5">+5P</text>
<text x="68.2" y="163.5">+5P</text>
<text x="80.9" y="163.5">+5P</text>
<text x="93.6" y="163.5">+5P</text>
<text x="36.8" y="172.5">C3</text>
<text x="53.2" y="172.5">C4</text>
<text x="72.6" y="172.4">U3B</text>
<text x="85.3" y="172.4">U4B</text>
<text x="97.8" y="172.5">U15B</text>
<text x="37" y="174.8">22nF</text>
<text x="54.2" y="174.8">100µF/16V</text>
<text x="72.8" y="174.9">U214D</text>
<text x="85.5" y="174.9">U214D</text>
<text x="98" y="174.8">DS8205D</text>
<text x="32.2" y="184.4">GND</text>
<text x="48.7" y="184.4">GND</text>
<text x="67.8" y="184.4">GND</text>
<text x="80.5" y="184.4">GND</text>
<text x="93.2" y="184.4">GND</text>
</g>
<g font-size="1.4" fill="#840000">
<text x="96.8" y="76.9">RW</text>
<text x="183.8" y="88.4">RW</text>
<text x="183.8" y="126.5">RW</text>
</g>
</svg>
